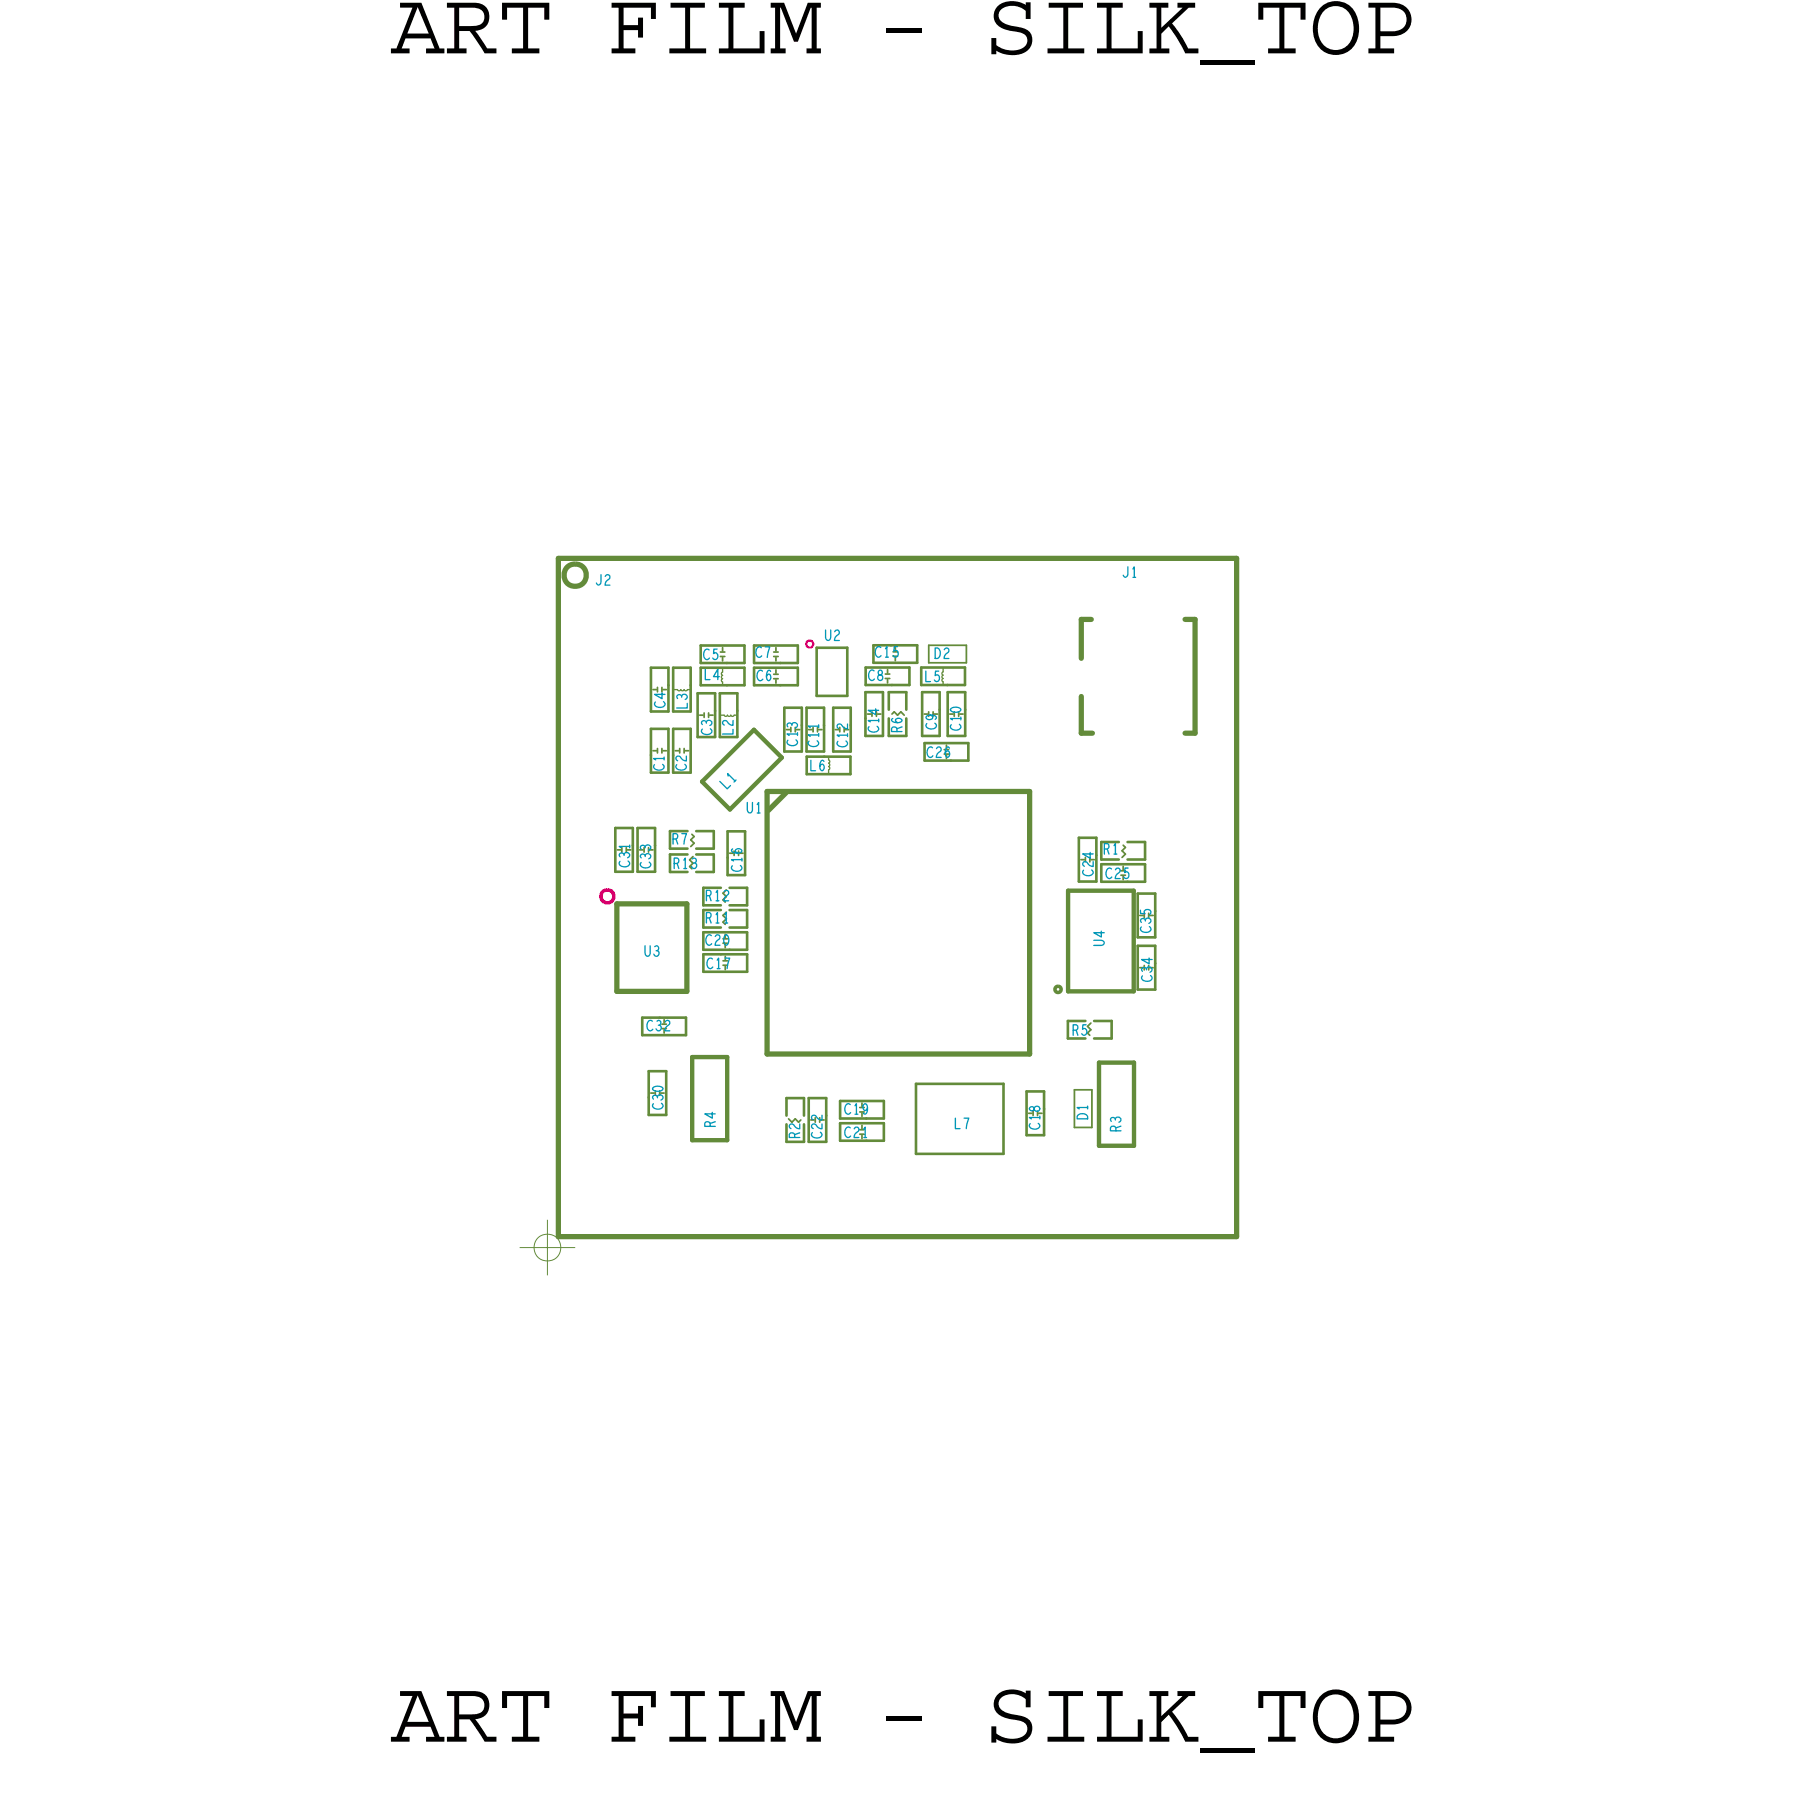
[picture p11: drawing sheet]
<svg xmlns="http://www.w3.org/2000/svg" width="41mm" height="41mm" viewBox="0 0 41 41" stroke-linecap="round" stroke-linejoin="round" font-family="sans-serif">
<!-- layer: Board Outline -->
<path d="M18.5 14.6l.1 .1-.1 .1-.1-.1z" fill="none" stroke="#d7006b" stroke-width=".05"/>
<path d="M13.7 20.4l.2-.1 .1 .1v.2h-.1h-.2z" fill="none" stroke="#d7006b" stroke-width=".08"/>
<path d="M12.8 12.8h15.5v15.5h-15.5z" fill="none" stroke="#acacac" stroke-width=".02"/>
<!-- layer: Components -->
<path d="M24.2 22.5v.1v.1l-.1-.1z" fill="none" stroke="#638b3a" stroke-width=".08"/>
<g fill="none" stroke="#638b3a" stroke-width=".1">
<path d="M16 17.9l.7 .6zM16.7 18.5l1.2-1.2zM17.2 16.7l-1.2 1.2zM17.2 16.7l.7 .6zM15.8 26.1h.8zM15.8 24.2v1.9zM15.8 24.2h.8zM16.6 24.2v1.9zM24.4 22.7h1.5zM24.4 20.4h1.5zM24.4 20.4v2.3zM25.1 26.2h.8z"/>
<path d="M25.1 24.3v1.9zM25.1 24.3h.8zM25.9 20.4v2.3zM25.9 24.3v1.9z"/>
</g>
<g fill="none" stroke="#638b3a" stroke-width=".12">
<path d="M12.8 12.8v15.5zM12.8 12.8h15.5zM13 13l.1-.1 .2 .1 .1 .1-.1 .2-.2 .1-.1-.1-.1-.2zM17.5 18.1h6zM17.5 18.1v6zM17.6 18.5l.4-.4zM23.5 18.1v6zM24.7 14.2h.2zM24.7 15.9v.9zM24.7 14.2v.8zM24.7 16.8h.3zM27.1 14.2h.2z"/>
<path d="M27.1 16.8h.2zM27.3 14.2v2.6zM28.3 12.8v15.5zM12.8 28.3h15.5zM14.1 20.7h1.6zM14.1 20.7v2zM14.1 22.7h1.6zM15.7 20.7v2zM17.5 24.1h6z"/>
</g>
<g fill="none" stroke="#638b3a" stroke-width=".06">
<path d="M14.1 18.9h.4zM14.1 19.9h.4zM14.1 18.9v1zM14.5 19.3v.6zM14.5 18.9v.4zM14.6 18.9h.4zM14.6 19.9h.4zM14.6 18.9v1zM14.9 15.3h.4zM14.9 16.7h.4zM14.9 16.3h.4zM14.9 15.3v1z"/>
<path d="M14.9 16.7v.6zM14.9 17.7h.4zM14.9 17.3v.4zM15 19.3v.6zM15 18.9v.4zM15.3 15.7v.6zM15.3 15.3v.4zM15.3 16.7v1zM15.3 19.4h.4zM15.3 19.5h.4zM15.3 19h.4zM15.3 19v.4z"/>
<path d="M15.3 19.9h.4zM15.3 19.5v.4zM15.4 15.3h.4zM15.4 16.7h.4zM15.4 16.3h.4zM15.4 15.3v1zM15.4 16.7v.6zM15.4 17.7h.4zM15.4 17.3v.4zM15.8 15.7v.6zM15.8 15.3v.4zM15.8 16.7v1z"/>
<path d="M15.9 19h.4zM15.9 19.9h.4zM15.9 19.4h.4zM15.9 19.5h.4zM15.9 15.8h.4zM15.9 16.8h.4zM15.9 15.8v1zM16 15.3h1zM16 14.8h1zM16 15.7h.6zM16 15.3v.4zM16 15.2h.6z"/>
<path d="M16 14.8v.4zM16.3 19v.4zM16.3 19.5v.4zM16.3 16.2v.6zM16.3 15.8v.4zM16.5 15.8h.4zM16.5 16.8h.4zM16.5 15.8v1zM16.6 15.7h.4zM16.6 15.2h.4zM16.6 19h.4zM16.6 19v.6z"/>
<path d="M16.6 20h.4zM16.6 19.6v.4zM16.9 16.2v.6zM16.9 15.8v.4zM17 15.3v.4zM17 14.8v.4zM17 19v1zM17.2 14.8h1zM17.2 15.3h1zM17.2 15.2h.6zM17.2 14.8v.4zM17.2 15.7h.6z"/>
<path d="M17.2 15.3v.4zM17.8 15.2h.4zM17.8 15.7h.4zM17.9 16.2h.4zM17.9 17.2h.4zM17.9 16.2v1zM18.2 14.8v.4zM18.2 15.3v.4zM18.3 16.6v.6zM18.3 16.2v.4zM18.4 16.2h.4zM18.4 17.2h.4z"/>
<path d="M18.4 16.2v1zM18.4 17.3h.4zM18.4 17.7h1zM18.4 17.3v.4zM18.7 14.8v1.1zM18.7 14.8h.7zM18.7 15.9h.7zM18.8 16.6v.6zM18.8 16.2v.4zM18.8 17.3h.6zM19 16.2h.4zM19 17.2h.4z"/>
<path d="M19 16.2v1zM19.4 14.8v1.1zM19.4 17.3v.4zM19.4 16.6v.6zM19.4 16.2v.4zM19.8 15.8h.4zM19.8 15.8v.6zM19.8 16.8h.4zM19.8 16.4v.4zM19.8 15.3h1zM19.8 15.7h.6zM19.8 15.3v.4z"/>
<path d="M20 14.7h.4zM20 15.1h1zM20 14.7v.4zM20.2 15.8v1zM20.3 16.8h.4zM20.3 15.8h.4zM20.3 16.4v.4zM20.3 15.8v.4zM20.4 14.7h.6zM20.4 15.7h.4zM20.7 16.4v.4zM20.7 15.8v.4z"/>
<path d="M20.8 15.3v.4zM21 14.7v.4zM21.1 15.3h1zM21.1 15.7h.6zM21.1 15.3v.4zM21.1 15.8h.4zM21.1 16.8h.4zM21.1 15.8v1zM21.1 17h1zM21.1 17.4h.6zM21.1 17v.4zM21.5 16.2v.6z"/>
<path d="M21.5 15.8v.4zM21.7 15.7h.4zM21.7 15.8h.4zM21.7 16.8h.4zM21.7 15.8v1zM21.7 17.4h.4zM22.1 15.3v.4zM22.1 16.2v.6zM22.1 15.8v.4zM22.1 17v.4zM24.7 19.1h.4zM24.7 19.1v1z"/>
<path d="M25.1 19.5v.6zM25.1 19.1v.4zM25.2 19.8h1zM25.2 19.6h.4zM25.2 19.2h.4zM25.2 19.2v.4zM25.2 19.8v.4zM25.8 19.2h.4zM25.8 19.6h.4zM26.2 19.2v.4zM26.2 19.8v.4zM14.7 23.3h.4z"/>
<path d="M14.7 23.7h1zM14.7 23.3v.4zM14.8 24.5h.4zM14.8 24.5v.6zM14.8 25.5h.4zM14.8 25.1v.4zM15.1 23.3h.6zM15.2 24.5v1zM15.7 23.3v.4zM16.1 21.3h1zM16.1 20.3h.4zM16.1 20.8h.4z"/>
<path d="M16.1 20.7h.4zM16.1 20.3v.4zM16.1 21.2h.4zM16.1 20.8v.4zM16.1 21.7h.6zM16.1 21.3v.4zM16.1 21.8h.4zM16.1 22.2h1zM16.1 21.8v.4zM16.5 21.8h.6zM16.7 20.7h.4zM16.7 21.2h.4z"/>
<path d="M16.7 20.3h.4zM16.7 20.8h.4zM16.7 21.7h.4zM17.1 20.3v.4zM17.1 20.8v.4zM17.1 21.3v.4zM17.1 21.8v.4zM18 25.1h.4zM18 25.1v.4zM18 26.1h.4zM18 25.7v.4zM18.4 25.1v.4z"/>
<path d="M18.4 25.7v.4zM18.5 25.1h.4zM18.5 26.1h.4zM18.5 25.1v1zM18.9 25.5v.6zM18.9 25.1v.4zM19.2 25.7h1zM19.2 25.2h1zM19.2 26.1h.6zM19.2 25.7v.4zM19.2 25.6h.6zM19.2 25.2v.4z"/>
<path d="M19.8 26.1h.4zM19.8 25.6h.4zM20.2 25.7v.4zM20.2 25.2v.4zM20.9 24.8v1.6zM20.9 24.8h2zM20.9 26.4h2zM22.9 24.8v1.6zM23.5 24.9h.4zM23.5 25.9h.4zM23.5 24.9v1zM23.9 25.3v.6z"/>
<path d="M23.9 24.9v.4zM24.4 23.3h.4zM24.4 23.7h.4zM24.4 23.3v.4zM24.7 20.1h.4zM25 23.7h.4zM25 23.3h.4zM25.2 20.2h.6zM25.4 23.3v.4zM25.8 20.2h.4zM26 20.4h.4zM26 21.6h.4z"/>
<path d="M26 21.4h.4zM26 20.4v1zM26 22.6h.4zM26 21.6v1zM26.4 20.8v.6zM26.4 20.4v.4zM26.4 22v.6zM26.4 21.6v.4z"/>
</g>
<g fill="none" stroke="#638b3a" stroke-width=".04">
<path d="M14.1 19.4h.1zM14.6 19.4h.1zM14.9 15.8h.1zM14.9 17.2h.1zM15 15.7v.1zM15 17.1v.1zM15.1 15.7v.1zM15.1 17.1v.1zM15.2 15.8h.1M15.2 17.2h.1M15.4 17.2h.1zM15.5 17.1v.1z"/>
<path d="M15.6 17.1v.1zM15.7 17.2h.1M15.8 19.2l.1-.1zM15.8 19.3h.1zM15.8 19.2l.1 .1zM15.8 19.1h.1zM15.8 19.6v.1zM16 16.3h.1zM16.1 16.3v.1zM16.2 16.3v.1zM16.2 16.3h.1zM16.5 14.9h.1z"/>
<path d="M16.5 15h.1zM16.5 14.8v.1zM16.5 15v.1zM16.7 19.5h.1zM17.7 14.9h.1zM17.7 15h.1zM17.7 15.4h.1zM17.7 15.5h.1zM17.7 14.8v.1zM17.7 15v.1zM17.7 15.3v.1zM17.7 15.5v.1z"/>
<path d="M18 16.7h.1M18.5 16.7h.1zM19.1 16.7h.1zM19.8 16.3h.1zM20.2 15.4h.1zM20.2 15.5h.1zM20.3 15.3v.1zM20.3 15.5v.1zM20.4 16.3h.1zM20.4 16.3h.1M20.5 14.8v.1zM20.6 16.3h-.1z"/>
<path d="M20.6 16.3h.1zM21.1 16.3h.1zM21.2 16.3v.1zM21.2 14.7h.9zM21.2 15.1h.9zM21.2 14.7v.4zM21.3 16.3v.1zM21.3 16.3h.1zM21.6 17v.1zM21.7 16.3h.1zM22.1 14.7v.4zM24.7 19.6h.1z"/>
<path d="M25.6 19.4h.1zM25.6 19.6l.1-.1zM25.6 19.4l.1 .1zM25.7 19.3v.1zM25.7 19.8v.1zM14.9 25h.1M15.2 23.3v.1zM16.6 21.4h.1M16.6 21.9h.1M16.6 20.3l-.1 .1zM16.6 20.8l-.1 .1zM18 25.6h.1z"/>
<path d="M18.1 25.6h.1zM18.2 25.6h.1M18.2 25.6h.1zM18.5 25.6h.1zM19.7 25.7v.1zM19.7 25.2v.1zM23.5 25.4h.1zM24.6 24.9h.4zM24.6 25.8h.4zM24.6 24.9v.9zM24.9 23.6v.1zM24.9 23.5h.1"/>
<path d="M24.9 23.5v.1zM24.9 23.4v.1zM25 24.9v.9zM26 20.9h.1zM26 22.1h.1z"/>
</g>
<g fill="none" stroke="#638b3a" stroke-width=".03">
<path d="M15.4 15.8h.1zM15.5 15.8h.2M15.7 15.8h.1M16.5 16.3h.1M16.5 15.3v.1zM16.5 15.6h.1M16.5 15.4v.2M16.5 16.3h.3M16.8 16.3h.1M18.9 17.4v.2M18.9 17.6v.1zM18.9 17.4h.1"/>
<path d="M21.6 15.3v.1zM21.6 15.6h.1M21.6 15.4v.2"/>
</g>
<!-- layer: Text -->
<g fill="none" stroke="#0097b7" stroke-width=".03">
<path d="M13.7 13.1v.2h-.1M13.8 13.2h.1l-.1 .2h.1M14.3 19.5h-.1v.1M14.4 19.7a.1 .1 0 0 1-.1 .1 .1 .1 0 0 1-.1-.1M14.4 19.3l-.2 .1M14.7 19.3v.1M14.7 19.5v.1M14.8 19.7a.1 .1 0 0 1 0 .1 .1 .1 0 0 1-.1-.1M15.1 15.8v.2l-.1-.1h.2M15.1 17.5a.1 .1 0 0 1 0 .1 .1 .1 0 0 1-.1-.1M15.2 16a.11 .11 0 0 1-.1 .2 .11 .11 0 0 1-.1-.2M15.2 17.3l-.2 .1"/>
<path d="M15.2 17.3v.1M15.4 19.2l.1-.1-.1-.1v.3M15.4 19.7l.1-.1h-.1v.2M15.4 19.2l.1 .1M15.6 15.9h.1v.1M15.6 15.9h-.1v.1M15.6 19h.1l-.1 .3M15.6 19.7l.1 .1M15.6 17.5a.1 .1 0 0 1 0 .1 .1 .1 0 0 1-.1-.1M15.7 17.3v.1l-.2-.1v.1M15.7 16.1v.1h-.2M15.8 19.6h.1v.1"/>
<path d="M16.1 15.3v.2h.1M16.1 16.5h.1v.1M16.1 16.5l-.1 .1M16.2 14.9a.1 .1 0 0 0-.1 .1 .1 .1 0 0 0 .1 0M16.2 16.7a.1 .1 0 0 1-.1 .1 .1 .1 0 0 1-.1-.1M16.4 14.8l-.1 .1h.1v.1h-.1M16.4 15.5h-.1l.1-.2v.2M16.7 19.4l.1 .1 .1-.1h-.1l.1 .1M16.8 16.7v.1h-.3M16.8 16.5v.1l-.2-.1v.1M16.9 19.8a.1 .1 0 0 1-.1 .1 .1 .1 0 0 1-.1-.1M17 19.6l-.2 .1"/>
<path d="M17.1 18.3v.3l.1-.3M17.3 18.4v.2M17.3 18.6h.1M17.4 14.8a.1 .1 0 0 0-.1 .1 .1 .1 0 0 0 .1 .1M17.4 15.3a.1 .1 0 0 0-.1 .1 .1 .1 0 0 0 .1 .1M17.5 14.8h.1l-.1 .2M17.6 15.3l-.1 .1 .1 .1v-.1l-.1 .1M18.1 16.6l-.1-.1v.1M18.2 16.9a.11 .11 0 0 1-.1 .2 .11 .11 0 0 1-.1-.2M18.2 16.8h-.2M18.5 17.4v.2h.1M18.7 16.9a.11 .11 0 0 1-.1 .2 .11 .11 0 0 1-.1-.2"/>
<path d="M18.7 16.6h-.2M18.7 16.8h-.2M18.8 17.4l-.1 .1 .1 .1v-.1h-.1M18.9 14.4v.2l.1-.2M19.1 14.4h.1l-.1 .2h.1M19.3 16.9a.11 .11 0 0 1-.1 .2 .11 .11 0 0 1-.1-.2M19.4 16.8h-.2M19.4 16.5v.2l-.2-.2v.2M20 15.3a.11 .11 0 0 0-.2 .1 .11 .11 0 0 0 .2 .1M20 16.2v.1l-.2-.1h.3M20 16.6a.1 .1 0 0 1 0 .1 .1 .1 0 0 1-.1-.1M20.1 16.5h-.2"/>
<path d="M20.1 15.3l.1 .2-.1 .1v-.1l.1-.1zM20.1 14.8a.1 .1 0 0 0-.1 .1 .1 .1 0 0 0 .1 .1M20.2 14.8l.1 .2M20.4 16.4l.1 .1 .1-.1h-.1v.1M20.5 16.7l-.1-.1v.1h.2M20.5 14.8l-.1 .1h.1v.1h-.1M20.6 16.6l-.1 .1M21.2 15.3v.3h.1M21.3 16.3v.1h-.1l.1-.1 .1 .1M21.3 17.1a.1 .1 0 0 0-.1 .1 .1 .1 0 0 0 .1 .1M21.4 16.5a.11 .11 0 0 1-.1 .2 .11 .11 0 0 1-.1-.2M21.4 14.8l.1 .1-.1 .1z"/>
<path d="M21.4 17.1h.1l-.1 .2h.1M21.5 15.3l-.1 .1h.1v.2l-.1-.1M21.6 14.8l.1 .1-.1 .1h.1M21.7 17.1h-.1l.1 .2v-.1h-.1M21.7 16.2h.3l-.2 .1zM21.9 16.6a.1 .1 0 0 1-.1 .1 .1 .1 0 0 1-.1-.1M22 16.4l-.2 .1M24.9 19.5v.1l-.2-.1h.3M24.9 19.9a.1 .1 0 0 1 0 .1 .1 .1 0 0 1-.1-.1M25 19.7v.1l-.2-.1v.1M25.2 19.4l.1-.1h-.1v.2M25.4 19.9a.1 .1 0 0 0-.1 .1 .1 .1 0 0 0 .1 0"/>
<path d="M25.5 19.3v.2M25.5 19.9h.1l-.1 .2h.1M25.8 13v.1h-.1M25.8 19.8l-.1 .1h.1v.2l-.1-.1M25.9 13v.2M25.9 13.2h.1M14.7 21.6l.1 .3 .1-.3M14.9 23.3a.1 .1 0 0 0-.1 .1 .1 .1 0 0 0 .1 .1M14.9 24.9h.3h-.2zM15 21.6v.1M15 21.7v.1h-.1M15 23.3h.1v.1"/>
<path d="M15 25.1l-.1-.1v.1M15.1 25.2a.11 .11 0 0 1-.1 .2 .11 .11 0 0 1-.1-.2M15.2 23.4h.1l-.1 .2h.1M16.1 20.5l.1-.1-.1-.1v.3M16.1 21l.1-.1h-.1v.2M16.2 25.7h-.1h.2M16.3 21.4a.11 .11 0 0 0-.2 .1 .11 .11 0 0 0 .2 .1M16.3 25.4v.2l-.2-.1h.2M16.3 21.9a.1 .1 0 0 0-.1 .1 .1 .1 0 0 0 .1 .1M16.3 25.6l-.1 .1M16.3 21.4h.2l-.2 .2h.2M16.4 20.4v.2"/>
<path d="M16.4 20.9v.2M16.4 21.9v.2M16.5 20.4h.2l-.2 .2h.2M16.6 20.9v.2M16.6 21.9h.1l-.1 .2M16.6 21.4h.1l-.1 .2zM18.2 26l-.2-.1v.1h.3M18.3 25.7v.1l-.2-.1v.1M18.3 25.9h-.1M18.7 25.9a.1 .1 0 0 1 0 .1 .1 .1 0 0 1-.1-.1M18.8 25.5v.1l-.2-.1v.1M18.8 25.7v.1l-.2-.1v.1"/>
<path d="M19.4 25.2a.1 .1 0 0 0-.1 .1 .1 .1 0 0 0 .1 .1M19.4 25.8a.1 .1 0 0 0-.1 .1 .1 .1 0 0 0 .1 .1M19.5 25.8h.1l-.1 .2h.1M19.5 25.3l.1 .2M19.7 25.8l.1 .2M19.8 25.3v.1l-.1-.2 .1 .2h-.1M21.8 25.6v.2h.1M22 25.6h.1v.2M23.5 25.3l.1 .1 .1-.1h.1l-.1 .1zM23.7 25.7a.1 .1 0 0 1-.1 .1 .1 .1 0 0 1-.1-.1M23.8 25.5l-.2 .1M24.5 23.5l.1-.1h-.1v.3"/>
<path d="M24.6 23.5v.2M24.6 25.5h.2l.1 .1h-.3zM24.8 23.4l-.1 .1h.1v.1h-.1M24.9 25.3h-.2M24.9 25.3h.1M25 21.5h.2l-.2 .1M25.2 21.3v.1l-.2-.1h.2M25.5 25.6l-.1-.1v.1M25.5 25.8h-.1h.2M26.1 20.8l.1 .1v-.1h.1v.1M26.2 21h-.1v.1M26.2 22.1h-.1v.1"/>
<path d="M26.3 21.9v.1l-.2-.1h.2M26.3 21.2a.1 .1 0 0 1-.1 .1 .1 .1 0 0 1-.1-.1M26.3 22.3a.1 .1 0 0 1-.1 .1 .1 .1 0 0 1-.1-.1"/>
</g>
<!-- layer: Drawing Origin -->
<path d="M11.9 28.5h1.2M12.3 28.3l.2-.1 .2 .1 .1 .2-.1 .2-.2 .1-.2-.1-.1-.2zM12.5 27.9v1.2" fill="none" stroke="#638b3a" stroke-width=".02"/>
<g font-size="2.1">
<text x="8.9" y="1.2">ART FILM - SILK_TOP</text>
<text x="8.9" y="39.8">ART FILM - SILK_TOP</text>
</g>
<g font-size=".2" fill="#0097b7">
<text x="18.2" y="17.1" transform="rotate(-90 18.2 17.1)">C13</text>
<text x="18.7" y="17.1" transform="rotate(-90 18.7 17.1)">C11</text>
<text x="19.4" y="17.1" transform="rotate(-90 19.4 17.1)">C12</text>
<text x="20" y="15">C15</text>
<text x="20.1" y="16.7" transform="rotate(-90 20.1 16.7)">C14</text>
<text x="22" y="16.7" transform="rotate(-90 22 16.7)">C10</text>
<text x="14.4" y="19.8" transform="rotate(-90 14.4 19.8)">C31</text>
<text x="14.8" y="23.6">C32</text>
<text x="14.9" y="19.8" transform="rotate(-90 14.9 19.8)">C33</text>
<text x="15.4" y="19.8">R13</text>
<text x="16.1" y="20.6">R12</text>
<text x="16.1" y="21.1">R11</text>
<text x="16.1" y="22.1">C17</text>
<text x="16.6" y="18" transform="rotate(-45 16.6 18)">L1</text>
<text x="17" y="19.9" transform="rotate(-90 17 19.9)">C16</text>
<text x="25.2" y="19.5">R1</text>
<text x="26.3" y="21.3" transform="rotate(-90 26.3 21.3)">C35</text>
<text x="26.3" y="22.4" transform="rotate(-90 26.3 22.4)">C34</text>
<text x="15.2" y="25.4" transform="rotate(-90 15.2 25.4)">C30</text>
<text x="19.3" y="25.5">C19</text>
<text x="19.3" y="26">C21</text>
<text x="23.8" y="25.8" transform="rotate(-90 23.8 25.8)">C18</text>
<text x="25.6" y="25.9" transform="rotate(-90 25.6 25.9)">R3</text>
</g>
<g font-size=".2" fill="#638b3a">
<text x="21.2" y="17.3">C26</text>
<text x="16.1" y="21.6">C20</text>
<text x="25" y="20" transform="rotate(-90 25 20)">C24</text>
<text x="25.3" y="20.1">C25</text>
<text x="18.8" y="26" transform="rotate(-90 18.8 26)">C22</text>
</g>
</svg>
